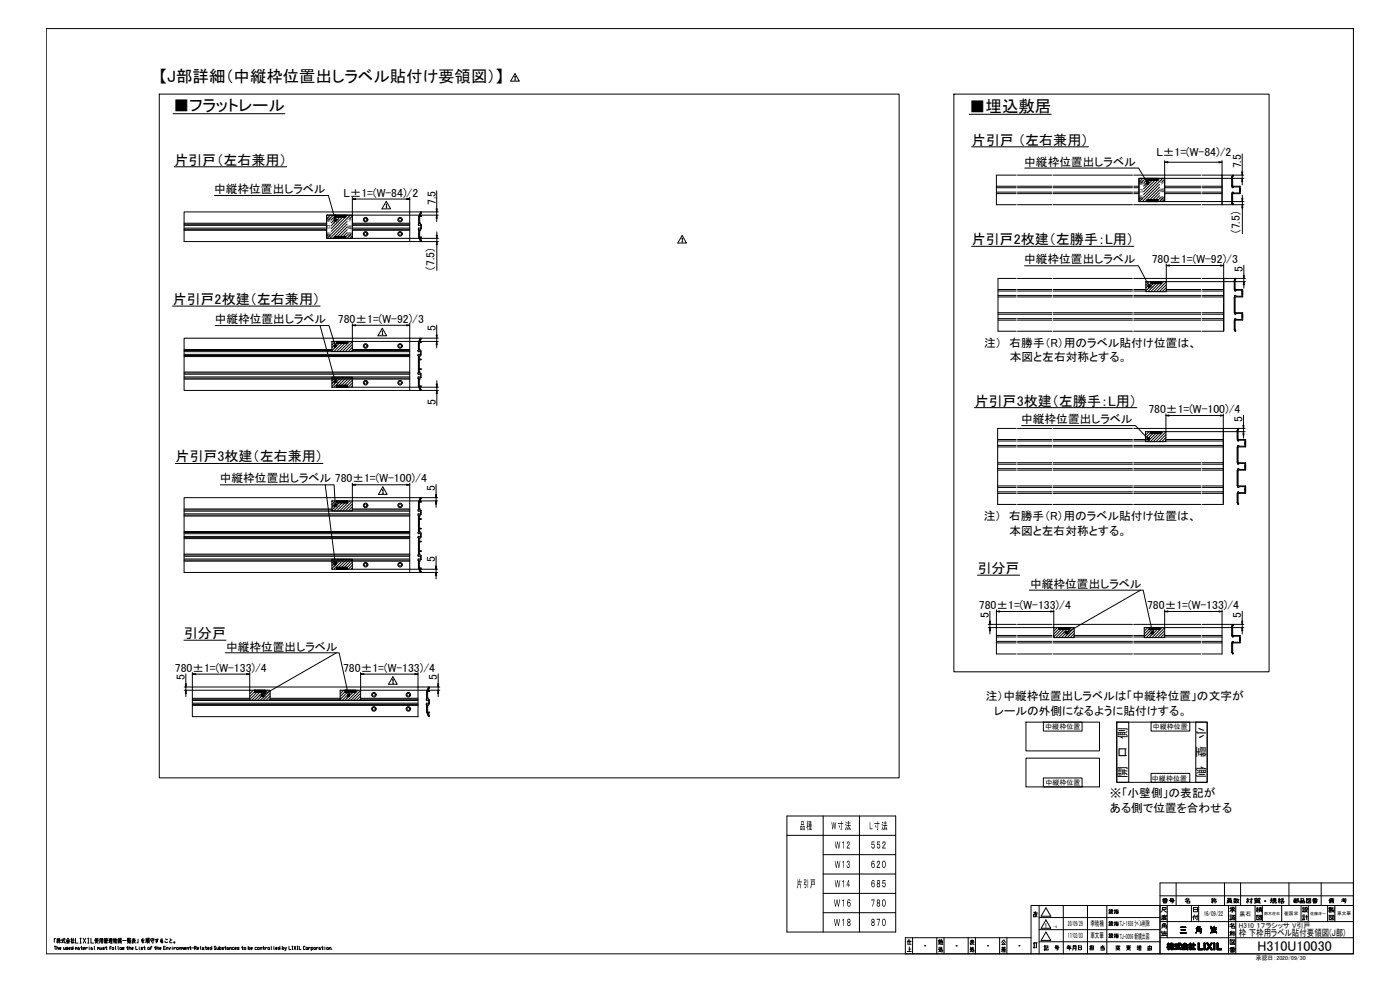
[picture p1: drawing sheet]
<svg xmlns="http://www.w3.org/2000/svg" width="841mm" height="594mm" viewBox="0 0 841 594" stroke-linecap="round" stroke-linejoin="round" font-family="sans-serif">
<!-- layer: TOS_WA -->
<g fill="none" stroke="#000" stroke-width=".6">
<path d="M28 17h785v556h-785zM813 17h.1M697 538h116M707 530v14M736 530v14M745 530v14M774 530v14M794 530v14M813 530h.1M813 530h-116v43v-29h116h-194v29M813 530v43M621 548h1v1h-1v2h1v-1"/>
<path d="M622 549l1 2M622 548h1M622 548v1M623 548l-1 3M624 558h73M624 551h73M624 544v29M628 553l3 5h-6zM628 560l3 5h-6zM628 545l3 5h-6zM639 544v29M653 544v29"/>
<path d="M665 544v29M697 554h116M698 558v-2h3v2h-1M698 556h3M699 556v1M701 544v19M716 544v10M720 544v10M738 544v29M742 544v29M754 544v10M758 544v10"/>
<path d="M770 544v10M782 544v10M786 544v10M798 544v10M802 544v10M33 568h1M33 568v2M33 564v2M34 570l1-1v1M34 568v2M34 564h1M34 564v3"/>
<path d="M35 566l-1-2v2M35 566l1-1v1M35 565h1M35 564h1M35 564v1M36 564v3M36 570v-1v1M37 565h1M37 564h2M38 565v1M38 569v1h1M38 566h-1"/>
<path d="M38 564l1 3v-1M39 564h.1M39 569v1M40 565l1-1 1 1M40 566h2M40 565h1M41 569h-1l1 1h-1M41 566l-1 1 1-1M41 566l1 1M41 570h1v-1h-1l1 1M43 564v2M43 564h.1"/>
<path d="M43 569l1 1h-1zM43 566v-1v2M43 565h2M44 568v2M44 564v2h-1h2M45 564v3h2M45 569h1v1M45 569v1M46 569v1M47 569h1l-1 1zM48 570h.1M48 564h1"/>
<path d="M48 567h1M48 564v3M48 569h1M49 568v2M50 570h1v-1h-1v1h1M50 564l2 3M52 564l-2 3M52 569v1M53 569h-1v1M53 564h.1M53 567h.1M53 564v3"/>
<path d="M54 569h.1M54 569v1M55 564v3h1M55 569v1zM55 570h1M57 568v2M57 564v1M58 564l-1 3M58 564h1M58 565h1h-1zM58 566l1 1M58 564v1v2"/>
<path d="M59 569v1M59 569h1v1M60 567v-3h2v3h-1M60 565h2M60 569v1h1M61 564v3M61 569v1M63 565h2M63 569h-1l1 1h-1M63 564h1M63 565h1v1h-1zM63 566h1v1h-1z"/>
<path d="M63 564h.1M63 566h.1M63 569h1M64 564v1M64 568v2M64 564h1M64 564h.1M65 565h1M65 564h1M66 564v2M66 569h1M66 566h-1"/>
<path d="M66 567h1M66 566h1M66 564h1v1h-1zM66 565h1M67 569h-1v1M67 564v3M68 569v1h-1zM68 564h1M68 564v1M69 564v3M69 565l-1 1M69 564h1v2v1"/>
<path d="M69 564v1M69 568l1 2M69 564v2M70 564l-1 3M71 568v2M71 564h2M71 565h2v1h-2zM71 566h2M71 565h2M71 566v1M71 564v1M72 564h-1v1"/>
<path d="M72 569h1v1h-1zM72 566l1 1M73 564v1M73 564h-1v1M74 569v1v-1v1l1-1M74 565h2M76 569h1M77 568v2M77 564h.1M77 565h1v1h-1zM77 566h1M77 565h1"/>
<path d="M77 564v1M77 566l-1 1M78 564h-1v1h1M78 570v-1l1 1M78 568v2M78 566v1l1-1M78 564h.1M78 565h1M78 564h1M79 570h1v-1h-1v1h1M79 566h1M79 565h2"/>
<path d="M80 565h1M80 564h1M80 565l1 2M80 564v1v1M80 566l-1 1M81 565v1M82 568v2h1M83 564v2h-1M84 569h.1M84 569v1M86 569h-1l1 1h-1M86 564l-1 1h1v1"/>
<path d="M86 564h-1M86 569h1M87 565l-2 1h1h1M87 568v2M88 564v2M89 564h1M89 564h1v2h-1zM89 565h1M89 569h1l-1 1zM89 566v1M89 564h.1M89 566l1 1"/>
<path d="M90 569h1M90 564h1h2h-1M90 565h3M91 565v1M91 569v1M91 564h.1M92 564v3M93 569h1M93 568v2h1M94 570l1-1v1M94 568v2M94 564v1v1"/>
<path d="M95 564h-2M96 570h1v-1h-1v1h1M96 564h2l-2 2 2-1v1h-1M98 569h1M99 565l1 1h1M99 568h-1v2h1M99 564l1 1M100 570l1-1v1M100 569v1M101 569l1 1v-1M102 564v1M103 565l-1 1h1"/>
<path d="M103 569h.1M103 569v1M104 569v1M106 569h-1l-1 1M106 569h1v1h-1zM108 570v-1l1 1M108 569v1M109 569l1 1M109 569v1M110 569v1M111 570v-1v1M112 570l1-1v1"/>
<path d="M112 569v1M114 569h1M114 568v2h1M115 569h1M117 569h1v-1h-1v2M117 569l1 1M118 570h1v-1h-1l1 1M121 568v2M122 569v1zM122 570h1M123 569h1M124 568v2"/>
<path d="M125 570v-1v1M126 569l1 1h-1zM127 568v2M130 569h-1v1M130 569v1h1M131 569v1M132 568v2M132 569h1v1h-1zM134 569h-1l1 1h-1M135 569h1M135 568v2h1M137 569v1h-1z"/>
<path d="M137 570h.1M138 570l1-1v1M138 569v1M141 569h-1v1h1M141 570h1v-1h-1v1h1M144 569h-1l1 1h-1M145 569h1M146 568v2M147 569h1l-1 1zM149 568v2M150 569v1h-1zM151 570v-1v1"/>
<path d="M154 569h-1v1h1M155 569h1l-1 1zM156 570l1-1v1M156 569v1M158 569h1M158 568v2h1M159 569v1M160 569l-1 1M161 569h1v1h-1zM163 568v2M165 568v2M166 570v-1v1"/>
<path d="M167 569l1 1h-1zM168 568v2M170 568v2M170 569h1l-1 1zM171 569l1 1M172 569l-1 2M174 568v2h1M175 570h1M175 568h1M176 568v2M177 568l1 2M178 568l-1 2"/>
<path d="M179 570h.1M179 568h.1M179 568v2M180 568v2h1M183 569h-1v1h1M184 569h1v1h-1zM185 569v1M186 569l-1 1M187 569h1v1h-1M187 569v2M189 569v1h-1zM190 569v1"/>
<path d="M191 569l-1 1M192 569v1zM192 570h1M193 569h1M194 568v2M195 569h.1M195 569v1M196 569h1v1h-1zM198 570l1-1v1M198 569v1M199 570h.1M545 572h2"/>
<path d="M545 565v1M546 566h1M546 567h1M546 564l-1 3M546 570h1M546 569v3M547 564v3M548 563v10M555 568h.1M563 563v10M564 566h1M564 565h2v1"/>
<path d="M564 570l1 1 1 1M564 569h1l-1 3M564 569v1M564 567h.1M564 565v1M564 566h.1M564 564v1h1M565 567h.1M565 565v1v-1M565 565l1 1M565 567h1M566 564l-1 2-1 1"/>
<path d="M566 567h.1M566 571v-2h-1v2M567 563v10M574 568h.1M582 563v10M583 567v-1v1M583 566h2M583 570v1l2 1M583 569h1l-1 3M583 569v1M583 565h2M584 566l1 1"/>
<path d="M584 564v2h-1M584 567h-1M585 566l-1 1M585 571v-2h-1v2M586 563v10M593 568h.1M601 563v10M602 570h2M602 569h2M602 572h2M602 570v2M602 565v1"/>
<path d="M602 569h1M603 571h1M603 565l1 1M603 566l-1 1h2M603 569v1M603 571v1M603 567h1M603 569h.1M605 563v10M612 568h.1M619 563h-75v10h269M621 567h1"/>
<path d="M621 569h1h-1zM621 568h1M621 566h1M622 566h1M623 566l-1 3M624 566h73M697 563h116M701 567v1M701 569h.1M701 568v1M702 567v2M702 567h1l-1 4v-2h-1z"/>
<path d="M702 567v4M702 567v1M702 568v1M703 570h.1M703 567v2M703 568v1M703 567h1h1v1h-1h1v1v1l-1-1v2v-2l-1 1v-1v-1h1h-1zM703 567v1M703 569v1M703 568v2M704 567v1M704 568v1"/>
<path d="M704 567v4M705 567v1M705 568v2M705 568v1M705 569v1M705 570h.1M706 567h2h1v1h-1l1 3-1-2v-1h-2zM706 567v1M706 568h2l-1 1v1h1h-2h1v-1zM706 568v1M706 570h.1M707 567v1"/>
<path d="M707 568v2M707 568v1M707 570h.1M708 567v1M708 568v1M708 570h.1M708 567v2M708 567v3M709 567v1M709 568v2M709 567h.1M709 569v1"/>
<path d="M709 570h.1M709 570v1M710 568l2-1 2 1h-4zM710 569h4h-3v1h2l-1-1h1l1 2-4-1 1-1zM710 568h.1M710 569h.1M710 567v1M710 570h.1M711 569v1M711 567v1M711 568l1-1 1 1zM711 568h.1"/>
<path d="M711 570h.1M711 569h.1M711 567h.1M712 568h.1M712 569h.1M712 570h.1M712 567h.1M712 567v1M713 567v1M713 569v1M713 569h.1M713 570v1"/>
<path d="M714 568h.1M714 569h.1M714 570v1M714 567v1M714 569v1M715 567v1M715 569h.1M715 567h1l-1 1 1 1h-1v2v-2l-1 1 1-2h-1zM715 568v3M715 567v4M715 567v2M716 569h.1"/>
<path d="M716 567v1M716 570h.1M717 567v1M717 570h.1M717 567h1l-1 1v2h1h-2h1v-2h-1l1-1zM717 567v3M718 567v1M718 570h.1M720 567v3h2v1h-2zM720 567v4M721 570v1M722 570v1"/>
<path d="M723 567h1v4h-1zM723 567v4M724 567v4M725 567h1l1 1v-1h1l-1 1 1 3-1-2-2 2 1-3zM725 567h.1M725 570v1M725 569v2M726 567v1M726 569v1M726 567v3M726 568v1M727 568v1"/>
<path d="M727 567v3M727 569v1M727 567v1M728 569v2M728 567v1M728 570v1M728 567h.1M729 567h1v4h-1zM729 567v4M730 567v4M731 567h1v3h2v1h-3zM731 567v4"/>
<path d="M732 567v4M732 570v1M733 570v1M734 570v1"/>
<circle cx="105" cy="566" r=".4"/>
</g>
<!-- layer: TOS_S1 -->
<g fill="none" stroke="#000" stroke-width=".6">
<path d="M96 57h444v410h-444zM573 57h189v347h-189zM599 115h11M599 113h11M610 105h-11v18h11M611 105h21M611 115h21M611 113h21M633 105h47M633 115h47M633 113h47M681 105h40"/>
<path d="M681 115h3M681 113h3M684 107h16v14h-16zM700 115h21M700 113h21M722 105h12v18M722 115h12M722 113h12M734 105v18M740 117v5M740 112h.1M740 112l1 1 4-1v4l-4-1-1 2"/>
<path d="M740 117h.1M740 106l1-1v7h4v4l-5 1 1 6-1-1M740 106v6M745 114h.1M111 127h135v18h-135zM111 134h85M111 135h85M111 137h85M111 138h85M196 129h16v14h-16zM212 134h34M212 135h34"/>
<path d="M212 137h34M212 138h34M253 128l-1 2v4l-1 1h1h1v2h-2v1h1v4M253 128l-1 1 1 1h-1v4l1 1v2l-1 2v3l1 1h-1l1 2-1-3M611 123h21M633 123h47M681 123h40M722 123h12M600 177h10M600 175h10M610 167h-10v32h10M611 167h21"/>
<path d="M611 177h21M611 175h21M633 167h47M633 177h47M633 175h47M681 167h40M681 177h40M681 175h7M688 169h13v6h-13zM701 175h20M722 167h13v32h-13M722 177h13"/>
<path d="M722 175h13M742 174v-6v-1v7h4l1 4-5 1v8l5 1-1 4-4 1v6v-1v-5M742 179v9M742 174h.1M742 174v1l4-1v2v2h-4v1M742 179h.1M600 191h10M600 189h32M611 199h21M611 191h21M633 199h47M633 191h47"/>
<path d="M633 189h47M681 199h40M681 191h40M681 189h40M722 191h13M722 189h13M742 188h.1M742 188v1l4-1v2v2l-4-1v2M742 193h.1M111 203h135v32h-135zM111 214h135M111 213h135"/>
<path d="M111 211h135M111 211h88M111 210h88M199 205h13v6h-13zM212 211h34M224 210h-12h34M251 214h.1M251 214h1v10h-1v1M251 211h.1M251 211h2v2h-2v1M252 213v3h1h-1v6h1h-1v2M252 211v-5h1l-1-1 1-2-2 3 1 4-1 1"/>
<path d="M252 211h1v2h-1M252 213h.1M111 228h135M111 227h135M111 226h135M111 225h135M111 224h135M111 223h135M199 227h13v6h-13zM251 227h.1M251 226v1M251 225h.1"/>
<path d="M251 225h2v1h-2M251 226h.1M252 227v5h1h-1l1 2-2-2 1-4-1-1M252 224h1v3h-1M610 257h-11v46h11M611 257h21M633 257h47M681 257h54v46h-13M688 259h12v6h-12zM743 258l1 7h4v3h-4l-1 1M743 258l1-1v7h4M743 258h.1"/>
<path d="M599 268h11M599 265h11M599 279h11M611 268h21M611 265h21M611 279h21M633 268h47M633 265h47M633 279h47M681 268h54M681 265h7M681 279h40"/>
<path d="M700 265h35M722 279h13M743 269v9M743 278h.1M743 278l1 1 4-1v4h-4l-1 10M743 269h.1M748 266h.1M748 264v4M748 278v4M748 268l-4 1v9h4M111 299h135v45h-135zM599 293h11"/>
<path d="M599 282h11M599 295h11M611 293h21M611 282h21M611 295h21M633 293h47M633 282h47M633 295h47M681 293h40M681 282h40M681 295h40M722 293h13"/>
<path d="M722 282h13M722 295h13M743 292h.1M743 292l1 1 4-1M743 297h.1M748 292h.1M748 292v4h-4l-1 1M748 294h.1M748 280h.1M748 292v4M748 282l-4 1v9h4M748 296h-4v7l-1-1v-5"/>
<path d="M111 306h88M111 307h135M111 309h135M111 310h135M111 319h135M111 320h135M199 301h13v6h-13zM212 306h34M252 309v3h1h-1v5h1l-1 1v1l1 1v3l-1 1v1h1h-1v6h1h-1v3M252 309h1v-2l-1-1v-4h1l-1-1 1-2-2 3 1 4h-1v1h2v2h-2l1 1v9l-1 1v1h2v1h-2v1M252 309h.1M611 303h21"/>
<path d="M633 303h47M681 303h40M111 321h135M111 322h135M111 323h135M111 324h135M111 333h135M111 334h135M111 336h135M111 337h135M199 336h13v6h-13zM251 323h1v10h-1v1h2v2h-2l1 1-1 4 2 3-1-2 1-1h-1v-4l1-1v-2h-1"/>
<path d="M252 334h.1M610 375h-11v18h11M611 375h21M633 375h47M633 377h12v6h-12zM681 375h40M687 377h13v6h-13zM722 375h12v18h-12M740 376l1-1v7h4v4l-5 1 1 6-1-1M740 376v5M599 385h11M599 383h11"/>
<path d="M611 393h21M611 385h21M611 383h21M633 393h47M633 385h47M633 383h.1M645 383h35M681 393h40M681 385h40M681 383h6M700 383h21M722 385h12"/>
<path d="M722 383h12M740 392h.1M740 381h.1M740 381l1 2 4-1v4h-5M740 386v6M745 384h.1M116 413h135v17h-135zM116 419h34M150 415h12v6h-12zM162 419h42M204 415h13v6h-13zM217 419h34"/>
<path d="M257 413l-1 2 1 5h-1M257 413h1l-1 2h1l-1 1v3l1 1v3l-1 1v4h1h-1l1 2-2-2 1-4-1-1v-1M116 420h34M116 421h135M116 422h135M116 423h135M116 424h135M162 420h42M217 420h34M256 420v1M256 420h.1M256 421h.1"/>
<path d="M256 421h2v1h-2M256 422h.1M616 434h44v17h-44zM671 434h54v36h-54zM616 455h44v18h-44z"/>
<circle cx="220" cy="132" r="1.4"/>
<circle cx="240" cy="132" r="1.4"/>
<circle cx="220" cy="140" r="1.4"/>
<circle cx="240" cy="140" r="1.4"/>
<circle cx="220" cy="208" r="1.4"/>
<circle cx="240" cy="208" r="1.4"/>
<circle cx="220" cy="230" r="1.4"/>
<circle cx="240" cy="230" r="1.4"/>
<circle cx="220" cy="304" r="1.4"/>
<circle cx="240" cy="304" r="1.4"/>
<circle cx="220" cy="339" r="1.4"/>
<circle cx="240" cy="339" r="1.4"/>
<circle cx="225" cy="417" r="1.4"/>
<circle cx="245" cy="417" r="1.4"/>
<circle cx="225" cy="426" r="1.4"/>
<circle cx="245" cy="426" r="1.4"/>
</g>
<!-- layer: TOS_K1 -->
<g fill="none" stroke="#000" stroke-width=".6">
<path d="M599 116h11M599 112h11M611 116h21M611 112h21M633 116h47M633 112h47M681 116h3M681 112h3M700 116h21M700 112h21M722 116h12M722 112h12"/>
<path d="M600 178h10M600 174h10M611 178h21M611 174h21M633 178h47M633 174h47M681 178h40M681 174h7M701 174h20M722 178h13M722 174h13M600 192h10"/>
<path d="M600 188h32M611 192h21M633 192h47M633 188h47M681 192h40M681 188h40M722 192h13M722 188h13M599 268h11M599 264h11M599 278h11M611 268h21"/>
<path d="M611 264h21M611 278h21M633 268h47M633 264h47M633 278h47M681 268h54M681 264h7M681 278h40M700 264h35M722 278h13M599 282h11M599 296h11"/>
<path d="M599 292h11M611 282h21M611 296h21M611 292h21M633 282h47M633 296h47M633 292h47M681 282h40M681 296h40M681 292h40M722 282h13M722 296h13"/>
<path d="M722 292h13M599 386h11M599 382h11M611 386h21M611 382h21M633 386h47M633 382h.1M645 382h35M681 386h40M681 382h6M700 382h21M722 386h12"/>
<path d="M722 382h12M627 434h23v5h-23zM671 434h7v36h-7zM691 434h24v5h-24zM718 434h7v36h-7zM627 467h23v6h-23zM691 465h24v5h-24zM473 490h65v70h-65zM495 490v70M516 490v70M473 502h65M495 513h43"/>
<path d="M495 525h43M495 537h43M495 548h43"/>
<circle cx="220" cy="132" r=".9"/>
<circle cx="240" cy="132" r=".9"/>
<circle cx="220" cy="140" r=".9"/>
<circle cx="240" cy="140" r=".9"/>
<circle cx="220" cy="208" r=".9"/>
<circle cx="240" cy="208" r=".9"/>
<circle cx="220" cy="230" r=".9"/>
<circle cx="240" cy="230" r=".9"/>
<circle cx="220" cy="304" r=".9"/>
<circle cx="240" cy="304" r=".9"/>
<circle cx="220" cy="339" r=".9"/>
<circle cx="240" cy="339" r=".9"/>
<circle cx="225" cy="417" r=".9"/>
<circle cx="245" cy="417" r=".9"/>
<circle cx="225" cy="426" r=".9"/>
<circle cx="245" cy="426" r=".9"/>
</g>
<!-- layer: TOS_M1 -->
<g fill="none" stroke="#000" stroke-width=".6">
<path d="M309 46v2M309 48h1M309 44l3 5h-5zM104 68h67M582 69h50M584 88h70M700 96v11M702 97h30M734 96v9h13M746 92v11M105 100h67M212 119v10"/>
<path d="M214 120h30M246 119v8h17M262 115v10M684 107h5v1h7v-1h4v14h-16zM689 107h7v1h-7zM689 120h7v1h-7zM700 107h47M745 113v2zM746 105v2M746 109v2M746 117v2M196 129h5v1h7v-1h4v14h-16z"/>
<path d="M201 129h7v1h-7zM212 129h51M232 123v2M232 125h.1M232 121l3 4h-6zM262 127v2M262 131v2M262 139v2M700 121h47M734 123h13M746 121v2M746 125v15"/>
<path d="M201 142h7v1h-7zM212 143h51M246 145h17M262 143v2M262 147v15M410 143v2M410 145h.1M410 141l2 5h-5zM584 148h97M701 159v10h47M703 159h30M735 159v8h13"/>
<path d="M747 159v6M691 169h7v1h-7zM747 167v2M747 171v2M104 184h88M212 194v11h51M214 195h30M230 199v2M230 197l2 5h-5zM246 194v9h17M262 195v6M202 205h7v1h-7z"/>
<path d="M230 201h.1M262 203v2M262 207v2M202 231h7v2h-7zM212 233h51M246 235h17M262 229v2M262 233v2M262 236v8M585 245h98M691 259h6v1h-6zM700 249v10h48"/>
<path d="M702 250h31M735 249v8h13M747 249v6M747 257v2M105 278h89M747 261v2M212 290v11h51M214 291h30M230 294v2M230 296h.1M230 292l3 5h-6zM246 290v9h17"/>
<path d="M262 291v6M262 299v2M202 301h7v1h-7zM262 303v2M262 334v6M202 341h7v1h-7zM212 342h51M246 344h17M262 342v2M262 346v2M587 346h26M595 367v6"/>
<path d="M595 375v2M595 379v2M599 366v9h-5M601 367h30M633 366v11h-39M636 377h6v1h-6zM690 377h7v1h-7zM700 366v11h47M702 367h30M734 366v9h13M746 367v6M746 375v2"/>
<path d="M746 379v2M110 385h26M745 383v2zM112 405v6M112 413v2M112 417v1M116 404v9h-5M117 405h31M150 404v11h-39M153 415h6v1h-6zM207 415h7v1h-7zM217 404v11h47"/>
<path d="M219 405h30M236 408v2M236 410h.1M236 406l3 5h-6zM251 404v9h13M263 405v6M263 413v2M263 417v1"/>
</g>
<!-- layer: TOS_K5 -->
<g fill="#000" stroke="#000" stroke-width=".6">
<path d="M689 107l7 1v-1zM689 107l7 1h-7z"/>
<path d="M689 120l7 1v-1zM689 120l7 1h-7z"/>
<path d="M201 129l7 1v-1zM201 129l7 1h-7z"/>
<path d="M201 142l7 1v-1zM201 142l7 1h-7z"/>
<path d="M691 169l7 1v-1zM691 169l7 1h-7z"/>
<path d="M202 205l7 1v-1zM202 205l7 1h-7z"/>
<path d="M202 231l7 2v-2zM202 231l7 2h-7z"/>
<path d="M691 259l6 1v-1zM691 259l6 1h-6z"/>
<path d="M202 301l7 1v-1zM202 301l7 1h-7z"/>
<path d="M202 341l7 1v-1zM202 341l7 1h-7z"/>
<path d="M636 377l6 1v-1zM636 377l6 1h-6z"/>
<path d="M690 377l7 1v-1zM690 377l7 1h-7z"/>
<path d="M153 415l6 1v-1zM153 415l6 1h-6z"/>
<path d="M207 415l7 1v-1zM207 415l7 1h-7z"/>
</g>
<g fill="none" stroke="#000" stroke-width=".6">
<path d="M685 107l-1 1M685 119l-1 1M686 107l-2 2M687 119l-3 2M688 107l-3 3M689 108l-2 2M690 108l-3 4M692 108l-5 5M694 108l-7 7M697 111l-11 10M697 112l-9 9M697 114l-7 7"/>
<path d="M697 116l-6 5M697 118l-4 3M697 107l-10 10M697 119l-2 2M698 107l-11 12M699 119l-3 2M700 108l-2 1M700 120l-2 1M745 113h.1M745 115h.1M745 113v1M745 114h.1"/>
<path d="M745 114v1M197 129l-1 1M198 129l-2 3M200 129l-3 3M201 130l-2 2M202 130l-3 4M204 130l-5 6M206 130l-7 7M209 133l-11 10M209 135l-9 8M209 136l-7 7M209 138l-6 5"/>
<path d="M209 140l-4 3M209 129l-10 10M210 129l-11 12M212 130l-2 1M197 141l-1 1M199 141l-2 2M209 141l-2 2M211 141l-3 2M212 142l-2 1M689 169l-1 1M690 169l-2 2M692 169l-4 4"/>
<path d="M694 169l-6 6M696 169l-6 6M697 169l-6 6M699 169l-6 6M701 169l-6 6M701 171l-5 4M701 173l-3 2M701 174l-1 1M746 175h.1M747 175l-1 1M747 176h-1M747 176l-1 1"/>
<path d="M747 177h-1M746 189h.1M747 189l-1 1M747 190h-1M747 190l-1 1M747 191h-1M200 205h-1M202 205l-3 2M203 205l-4 4M205 205l-6 6M207 205l-6 6M208 205l-6 6"/>
<path d="M210 205l-6 6M212 205l-6 6M212 207l-5 4M212 209l-3 2M212 210l-1 1M200 227h-1M202 227l-3 2M203 227l-4 3M205 227l-6 5M207 227l-6 6M208 227l-6 6M210 227l-6 6"/>
<path d="M212 227l-6 6M212 228l-5 5M212 230l-3 3M212 232l-1 1M689 259l-1 1M690 259l-2 2M692 259l-4 4M694 259l-6 6M695 259l-6 6M697 259l-6 6M699 259l-6 6M700 259l-5 6"/>
<path d="M700 261l-4 4M700 263l-2 2M700 265h.1M748 265v1M748 279h.1M748 266h.1M748 266v1M748 267h.1M748 279v1M748 280h.1M748 293h.1M748 280v1"/>
<path d="M748 281h.1M748 293v1M748 294h.1M748 294v1M748 295h.1M200 301h-1M202 301l-3 2M203 301l-4 4M205 301l-6 5M207 301l-6 6M208 301l-6 6M210 301l-6 6"/>
<path d="M212 301l-6 6M212 303l-5 4M212 304l-3 3M212 306l-1 1M200 336h-1M202 336l-3 2M203 336l-4 4M205 336l-6 5M207 336l-6 6M208 336l-6 6M210 336l-6 6M212 336l-6 6"/>
<path d="M212 338l-5 4M212 339l-3 3M212 341l-1 1M633 377h.1M635 377l-2 2M637 377l-4 4M639 377l-6 6M640 377l-6 6M642 377l-6 6M644 377l-6 6M645 377l-6 6M645 379l-4 4"/>
<path d="M688 377h-1M690 377l-3 2M691 377l-4 4M693 377l-6 6M695 377l-6 6M696 377l-6 6M698 377l-6 6M700 377l-6 6M700 379l-5 4M645 381l-2 2M645 382v1M700 381l-3 2"/>
<path d="M700 382l-1 1M745 383h.1M745 383v1M745 384h.1M745 384v1M745 385h.1M150 415h.1M152 415l-2 2M154 415l-4 3M156 415l-6 5M157 415l-6 6M159 415l-6 6"/>
<path d="M161 415l-6 6M162 415l-6 6M162 416l-4 5M162 418l-2 3M162 420v1M205 415h-1M206 415l-2 2M208 415l-4 3M210 415l-6 5M212 415l-6 6M213 415l-6 6M215 415l-6 6"/>
<path d="M217 415l-6 6M217 416l-5 5M217 418l-3 3M217 420l-1 1"/>
</g>
<!-- layer: 0 -->
<g fill="none" stroke="#000" stroke-width=".6">
<path d="M700 97h2M702 97h-2l2 1M732 97h2l-2 1M732 97h2M129 117h68l4 15M212 120h2M214 119l-2 1h2M244 119l2 1h-2M244 120h2M616 101h68l5 9M746 109v-2l1 2M746 103v2l1-2"/>
<path d="M746 119v2l1-2M746 103v2M746 107v2M746 119v2M262 131v-2l1 2M262 125v2l1-2M262 125v2M262 129v2M746 125v-2l1 2M746 123v2M262 141v2l1-2M262 147v-2l1 2"/>
<path d="M262 141v2M262 145v2M615 160h69l6 12M701 159h2M703 159h-2l2 1M733 159h2l-2 1M733 159h2M747 171v-2l1 2M747 165v2l1-2M747 165v2M747 169v2M129 196h69l3 12"/>
<path d="M192 196l9 33M212 195h2M214 195h-2l2 1M244 195h2l-2 1M244 195h2M262 207v-2l1 2M262 201v2l1-2M262 201v2M262 205v2M262 231v2l1-2M262 236v-1l1 1M262 231v2"/>
<path d="M262 235v1M614 256h68l8 8M700 250h2M702 249l-2 1h2M733 249l2 1h-2M733 250h2M747 255v2v-2M747 255v2M747 259v2M747 261v-2v2M132 291h69v13M195 291l6 47"/>
<path d="M212 291h2M214 291h-2l2 1M244 291h2l-2 1M244 291h2M262 297v2v-2M262 297v2M262 303v-2v2M262 301v2M262 346v-2v2M262 340v2v-2M262 340v2M262 344v2"/>
<path d="M618 354h69l5 26M685 354l-44 26M594 379l1-2v2M594 373l1 2v-2M595 373v2M595 377v2M599 367h2M601 367h-2l2 1M631 367h2l-2 1M631 367h2M700 367h2M702 367h-2l2 1"/>
<path d="M732 367h2l-2 1M732 367h2M746 379v-2l1 2M746 373v2l1-2M746 373v2M746 377v2M135 392h69l5 26M202 392l-44 26M111 417l1-2v2M111 411l1 2v-2M112 411v2M112 415v2"/>
<path d="M116 405h1M117 405h-1h1M148 405h2h-2M148 405h2M217 405h2M219 405h-2h2M249 405h2h-2M249 405h2M263 417v-2l1 2M263 411v2l1-2M263 411v2M263 415v2"/>
</g>
<!-- layer: TOS_M1 -->
<g fill="#000" stroke="#000" stroke-width=".6">
<path d="M202 132h-1zM201 230v-1zM202 229h-1zM689 264h1zM690 264v-1zM640 380h1zM693 380h-1zM158 418v-1z"/>
<path d="M689 110h1zM689 110h1z"/>
<path d="M689 109v1zM689 109v1zM689 109v1z"/>
<path d="M689 110h1zM689 110h1zM689 110h1z"/>
<path d="M690 110h-1zM690 109l-1 1zM690 109l-1 1z"/>
<path d="M689 110h1zM689 110h1zM689 110h1z"/>
<path d="M689 110h1zM689 110h1zM689 110h1z"/>
<path d="M201 132v1zM201 132v1z"/>
<path d="M201 132h1zM201 132h1zM201 132h1z"/>
<path d="M201 132h1zM201 132h1zM201 132h1z"/>
<path d="M201 132h1zM202 132h-1zM202 132h-1z"/>
<path d="M201 132h1zM201 132h1zM201 132h1z"/>
<path d="M690 171v1zM690 171v1z"/>
<path d="M690 172h1zM690 172h1zM690 172h1z"/>
<path d="M691 172h-1zM691 172h-1z"/>
<path d="M690 172h1zM690 172h1zM690 172h1z"/>
<path d="M690 172h1zM690 172h1zM690 172h1z"/>
<path d="M201 207v1zM201 207v1z"/>
<path d="M201 208h1zM201 208h1zM201 208h1z"/>
<path d="M202 207l-1 1zM201 207v1zM201 207v1z"/>
<path d="M201 208h1zM201 208h1zM201 208h1z"/>
<path d="M201 208h1zM202 208h-1zM202 207l-1 1z"/>
<path d="M201 208h1zM201 208h1zM201 208h1z"/>
<path d="M201 229v1zM201 229v1zM201 229v1z"/>
<path d="M201 229v1zM201 229v1z"/>
<path d="M201 229l1 1zM201 229l1 1zM201 229l1 1z"/>
<path d="M201 229l1 1zM201 229l1 1zM201 229h1z"/>
<path d="M201 229h1zM202 229h-1zM202 229h-1z"/>
<path d="M201 229h1zM201 229h1zM201 229h1z"/>
<path d="M689 264h1zM689 264h1zM689 264h1z"/>
<path d="M689 263l1 1zM689 264h1zM689 264h1z"/>
<path d="M689 263l1 1zM689 263l1 1zM689 263l1 1z"/>
<path d="M690 263v1zM690 263v1zM690 263v1z"/>
<path d="M690 263v1zM690 263v1zM690 263v1z"/>
<path d="M690 264v-1zM690 264v-1zM690 263v1z"/>
<path d="M201 303v1zM201 303v1zM201 303v1z"/>
<path d="M201 303v1zM201 303v1zM201 303v1z"/>
<path d="M201 304h1zM201 304h1z"/>
<path d="M201 303v1zM201 303v1zM201 303v1z"/>
<path d="M201 304h1zM201 304h1zM201 304h1z"/>
<path d="M202 303l-1 1zM202 303l-1 1zM201 303v1z"/>
<path d="M201 304h1zM201 304h1zM201 304h1z"/>
<path d="M201 304l1-1zM201 304l1-1zM202 303l-1 1z"/>
<path d="M201 339v-1zM201 339v-1z"/>
<path d="M201 339v-1zM201 338v1zM201 338v1z"/>
<path d="M201 338v1zM201 338v1z"/>
<path d="M201 338l1 1zM201 338l1 1zM201 338l1 1z"/>
<path d="M202 338h-1zM202 338h-1z"/>
<path d="M201 338l1 1zM201 338l1 1zM201 338l1 1z"/>
<path d="M201 338h1zM201 338h1zM202 338h-1z"/>
<path d="M201 338l1 1zM201 338h1zM201 338h1z"/>
<path d="M640 380h1zM640 380h1zM640 380h1z"/>
<path d="M641 379v1zM641 379v1z"/>
<path d="M641 379v1zM641 379v1z"/>
<path d="M692 380h1zM693 380h-1zM693 380h-1z"/>
<path d="M640 380h1zM640 380h1z"/>
<path d="M640 380h1zM640 380h1z"/>
<path d="M692 380v1zM692 380v1z"/>
<path d="M692 380v1zM692 380v1z"/>
<path d="M692 380v1zM692 380l1 1zM692 380h1z"/>
<path d="M692 380h1zM692 380h1zM692 380h1z"/>
<path d="M692 380h1zM692 380h1zM692 380h1z"/>
<path d="M157 418h1zM157 418h1z"/>
<path d="M157 417l1 1zM157 417l1 1zM157 418h1z"/>
<path d="M157 418h1zM157 418h1z"/>
<path d="M157 417l1 1zM157 417l1 1zM157 417l1 1z"/>
<path d="M158 417v1zM158 417v1zM158 417v1z"/>
<path d="M158 417v1zM158 417v1zM158 417v1z"/>
<path d="M158 418v-1zM158 418v-1zM158 417v1z"/>
<path d="M209 417v1zM209 417v1zM209 417v1z"/>
<path d="M209 417v1zM209 417v1zM209 417v1z"/>
<path d="M209 418h1zM209 418h1z"/>
<path d="M210 417l-1 1zM209 417v1zM209 417v1z"/>
<path d="M209 418h1zM209 418h1zM209 418h1z"/>
<path d="M209 418l1-1zM210 417l-1 1zM210 417l-1 1z"/>
<path d="M209 418h1zM209 418h1zM209 418h1z"/>
</g>
<!-- layer: TOS_S2 -->
<g fill="none" stroke="#000" stroke-width=".6">
<path d="M740 117v5l1 1v-1M740 112h.1M740 117h.1M740 112l1 1M741 106v-1l-1 1v6M741 115l-1 2M252 138v4M253 129v-2l-1 3v4M252 142l1 3v-2M742 168v-1l-1 1v6l1 1M742 177l-1 2v9l1 1M742 191l-1 2v5l1 1v-1"/>
<path d="M251 214v9M252 205l1-2-2 3v4M251 228v4l2 2-1-1M744 258v-1l-1 1v6l1 1M744 268l-1 1v9l1 1M743 292h.1M743 297v5l1 1v-1M743 297h.1M743 292l1 1M744 295l-1 2M744 281l-1 2v9M251 310v9"/>
<path d="M252 301l1-2-2 3v4M251 337v4l2 3-1-2M251 324v9M741 376v-1l-1 1v5l1 2M740 386v6l1 1v-1M741 385l-1 1M257 414l1-1-2 2v4M256 424v4l1 2M257 429l1 1h-1"/>
</g>
<!-- layer: TOS_K2 -->
<path d="M746 175h1M746 177h1M746 189h1M746 191h1M748 265h.1M748 267h.1M748 279h.1M748 281h.1M748 293h.1M748 295h.1" fill="none" stroke="#000" stroke-width=".6"/>
<g font-size="9.9">
<text x="96" y="49">【J部詳細（中縦枠位置出しラベル貼付け要領図）】</text>
<text x="104" y="67">■フラットレール</text>
<text x="582" y="67">■埋込敷居</text>
</g>
<g font-size="8.5">
<text x="584" y="87">片引戸 （左右兼用）</text>
<text x="105" y="99">片引戸（左右兼用）</text>
<text x="584" y="147">片引戸2枚建（左勝手：L用）</text>
<text x="104" y="183">片引戸2枚建（左右兼用）</text>
<text x="585" y="244">片引戸3枚建（左勝手：L用）</text>
<text x="105" y="277">片引戸3枚建（左右兼用）</text>
<text x="587" y="344">引分戸</text>
<text x="110" y="383">引分戸</text>
<text x="755" y="571">H310U10030</text>
</g>
<text font-size="7.5" x="708" y="562">三 角 法</text>
<g font-size="7">
<text x="695" y="94">L±1=(W-84)/2</text>
<text x="615" y="100">中縦枠位置出しラベル</text>
<text x="746" y="101" transform="rotate(-90 746 101)">7.5</text>
<text x="129" y="116">中縦枠位置出しラベル</text>
<text x="206" y="118">L±1=(W-84)/2</text>
<text x="262" y="123" transform="rotate(-90 262 123)">7.5</text>
<text x="745" y="140" transform="rotate(-90 745 140)">(7.5)</text>
<text x="615" y="158">中縦枠位置出しラベル</text>
<text x="692" y="158">780±1=(W-92)/3</text>
<text x="261" y="162" transform="rotate(-90 261 162)">(7.5)</text>
<text x="747" y="163" transform="rotate(-90 747 163)">5</text>
<text x="129" y="194">中縦枠位置出しラベル</text>
<text x="203" y="194">780±1=(W-92)/3</text>
<text x="262" y="199" transform="rotate(-90 262 199)">5</text>
<text x="591" y="208">注）　右勝手（R）用のラベル貼付け位置は、</text>
<text x="607" y="217">本図と左右対称とする。</text>
<text x="262" y="243" transform="rotate(-90 262 243)">5</text>
<text x="690" y="248">780±1=(W-100)/4</text>
<text x="613" y="254">中縦枠位置出しラベル</text>
<text x="746" y="253" transform="rotate(-90 746 253)">5</text>
<text x="132" y="290">中縦枠位置出しラベル 780±1=(W-100)/4</text>
<text x="261" y="295" transform="rotate(-90 261 295)">5</text>
<text x="591" y="312">注）　右勝手（R）用のラベル貼付け位置は、</text>
<text x="606" y="321">本図と左右対称とする。</text>
<text x="261" y="338" transform="rotate(-90 261 338)">5</text>
<text x="619" y="353">中縦枠位置出しラベル</text>
<text x="588" y="366">780±1=(W-133)/4</text>
<text x="689" y="366">780±1=(W-133)/4</text>
<text x="594" y="371" transform="rotate(-90 594 371)">5</text>
<text x="746" y="371" transform="rotate(-90 746 371)">5</text>
<text x="136" y="391">中縦枠位置出しラベル</text>
<text x="105" y="403">780±1=(W-133)/4</text>
<text x="206" y="403">780±1=(W-133)/4</text>
<text x="111" y="409" transform="rotate(-90 111 409)">5</text>
<text x="263" y="409" transform="rotate(-90 263 409)">5</text>
<text x="592" y="420">注）中縦枠位置出しラベルは「中縦枠位置」の文字が</text>
<text x="593" y="429">レールの外側になるように貼付けする。</text>
<text x="719" y="437" transform="rotate(90 719 437)">小　壁　側</text>
<text x="677" y="467" transform="rotate(-90 677 467)">開　口　側</text>
<text x="667" y="479">※「小壁側」の表記が</text>
<text x="667" y="488">ある側で位置を合わせる</text>
</g>
<g font-size="6.6">
<text x="738" y="549">承</text>
<text x="754" y="549">検</text>
<text x="781" y="549">設</text>
<text x="797" y="549">製</text>
<text x="696" y="554">度</text>
<text x="715" y="554">付</text>
<text x="738" y="554">認</text>
<text x="781" y="554">計</text>
<text x="738" y="573">番</text>
</g>
<g font-size="6.3">
<text x="480" y="498">品種</text>
<text x="499" y="498">W寸法</text>
<text x="522" y="498">L寸法</text>
<text x="501" y="510">Ｗ１２</text>
<text x="523" y="510">５５２</text>
<text x="501" y="521">Ｗ１３</text>
<text x="523" y="521">６２０</text>
<text x="478" y="533">片引戸</text>
<text x="501" y="533">Ｗ１４</text>
<text x="523" y="533">６８５</text>
<text x="501" y="545">Ｗ１６</text>
<text x="523" y="545">７８０</text>
<text x="501" y="556">Ｗ１８</text>
<text x="523" y="556">８７０</text>
</g>
<g font-size="6.2">
<text x="697" y="544">番号</text>
<text x="711" y="544">名 称</text>
<text x="736" y="544">員数</text>
<text x="748" y="544">材質・規格</text>
<text x="776" y="544">部品図番</text>
<text x="797" y="544">備 考</text>
<text x="696" y="549">尺</text>
<text x="754" y="554">図</text>
<text x="797" y="554">図</text>
<text x="696" y="563">法</text>
<text x="738" y="563">称</text>
<text x="738" y="559">名</text>
</g>
<g font-size="5.7">
<text x="665" y="550">設指</text>
<text x="716" y="549">日</text>
<text x="665" y="557">設指</text>
<text x="665" y="564">設指</text>
<text x="738" y="568">図</text>
<text x="626" y="572">記 号</text>
<text x="640" y="572">年月日</text>
<text x="653" y="572">担 当</text>
<text x="669" y="572">変 更 理 由</text>
</g>
<text font-size="5.6" x="744" y="562">枠 下枠用ラベル貼付要領図(J部)</text>
<g font-size="4.5">
<text x="642" y="556">20/09/29</text>
<text x="655" y="556">李暁楠</text>
<text x="673" y="557">TJ-1938 ﾗﾍﾞﾙ削除</text>
<text x="642" y="564">17/02/03</text>
<text x="655" y="564">車文華</text>
<text x="673" y="564">TJ-0056 新規出図</text>
</g>
<g font-size="4.2">
<text x="628" y="438">中縦枠位置</text>
<text x="693" y="438">中縦枠位置</text>
<text x="628" y="472">中縦枠位置</text>
<text x="692" y="469">中縦枠位置</text>
<text x="723" y="550">16/09/22</text>
<text x="627" y="557">1</text>
<text x="744" y="557">H310 １７ラシッサ V引戸</text>
</g>
<g font-size="3.5">
<text x="745" y="550">黒石</text>
<text x="754" y="577">承認日：2020/09/30</text>
</g>
<g font-size="2.8">
<text x="697" y="108" transform="rotate(90 697 108)">小　壁　側</text>
<text x="686" y="120" transform="rotate(-90 686 120)">開　口　側</text>
<text x="209" y="130" transform="rotate(90 209 130)">小　壁　側</text>
<text x="198" y="143" transform="rotate(-90 198 143)">開　口　側</text>
<text x="772" y="550">崔国栄</text>
<text x="803" y="550">車文華</text>
</g>
<g font-size="2.4">
<text x="759" y="550">鈴木荘右</text>
<text x="787" y="550">佐藤淳一</text>
</g>
<text font-size="2.1" x="633" y="557">-6</text>
</svg>
